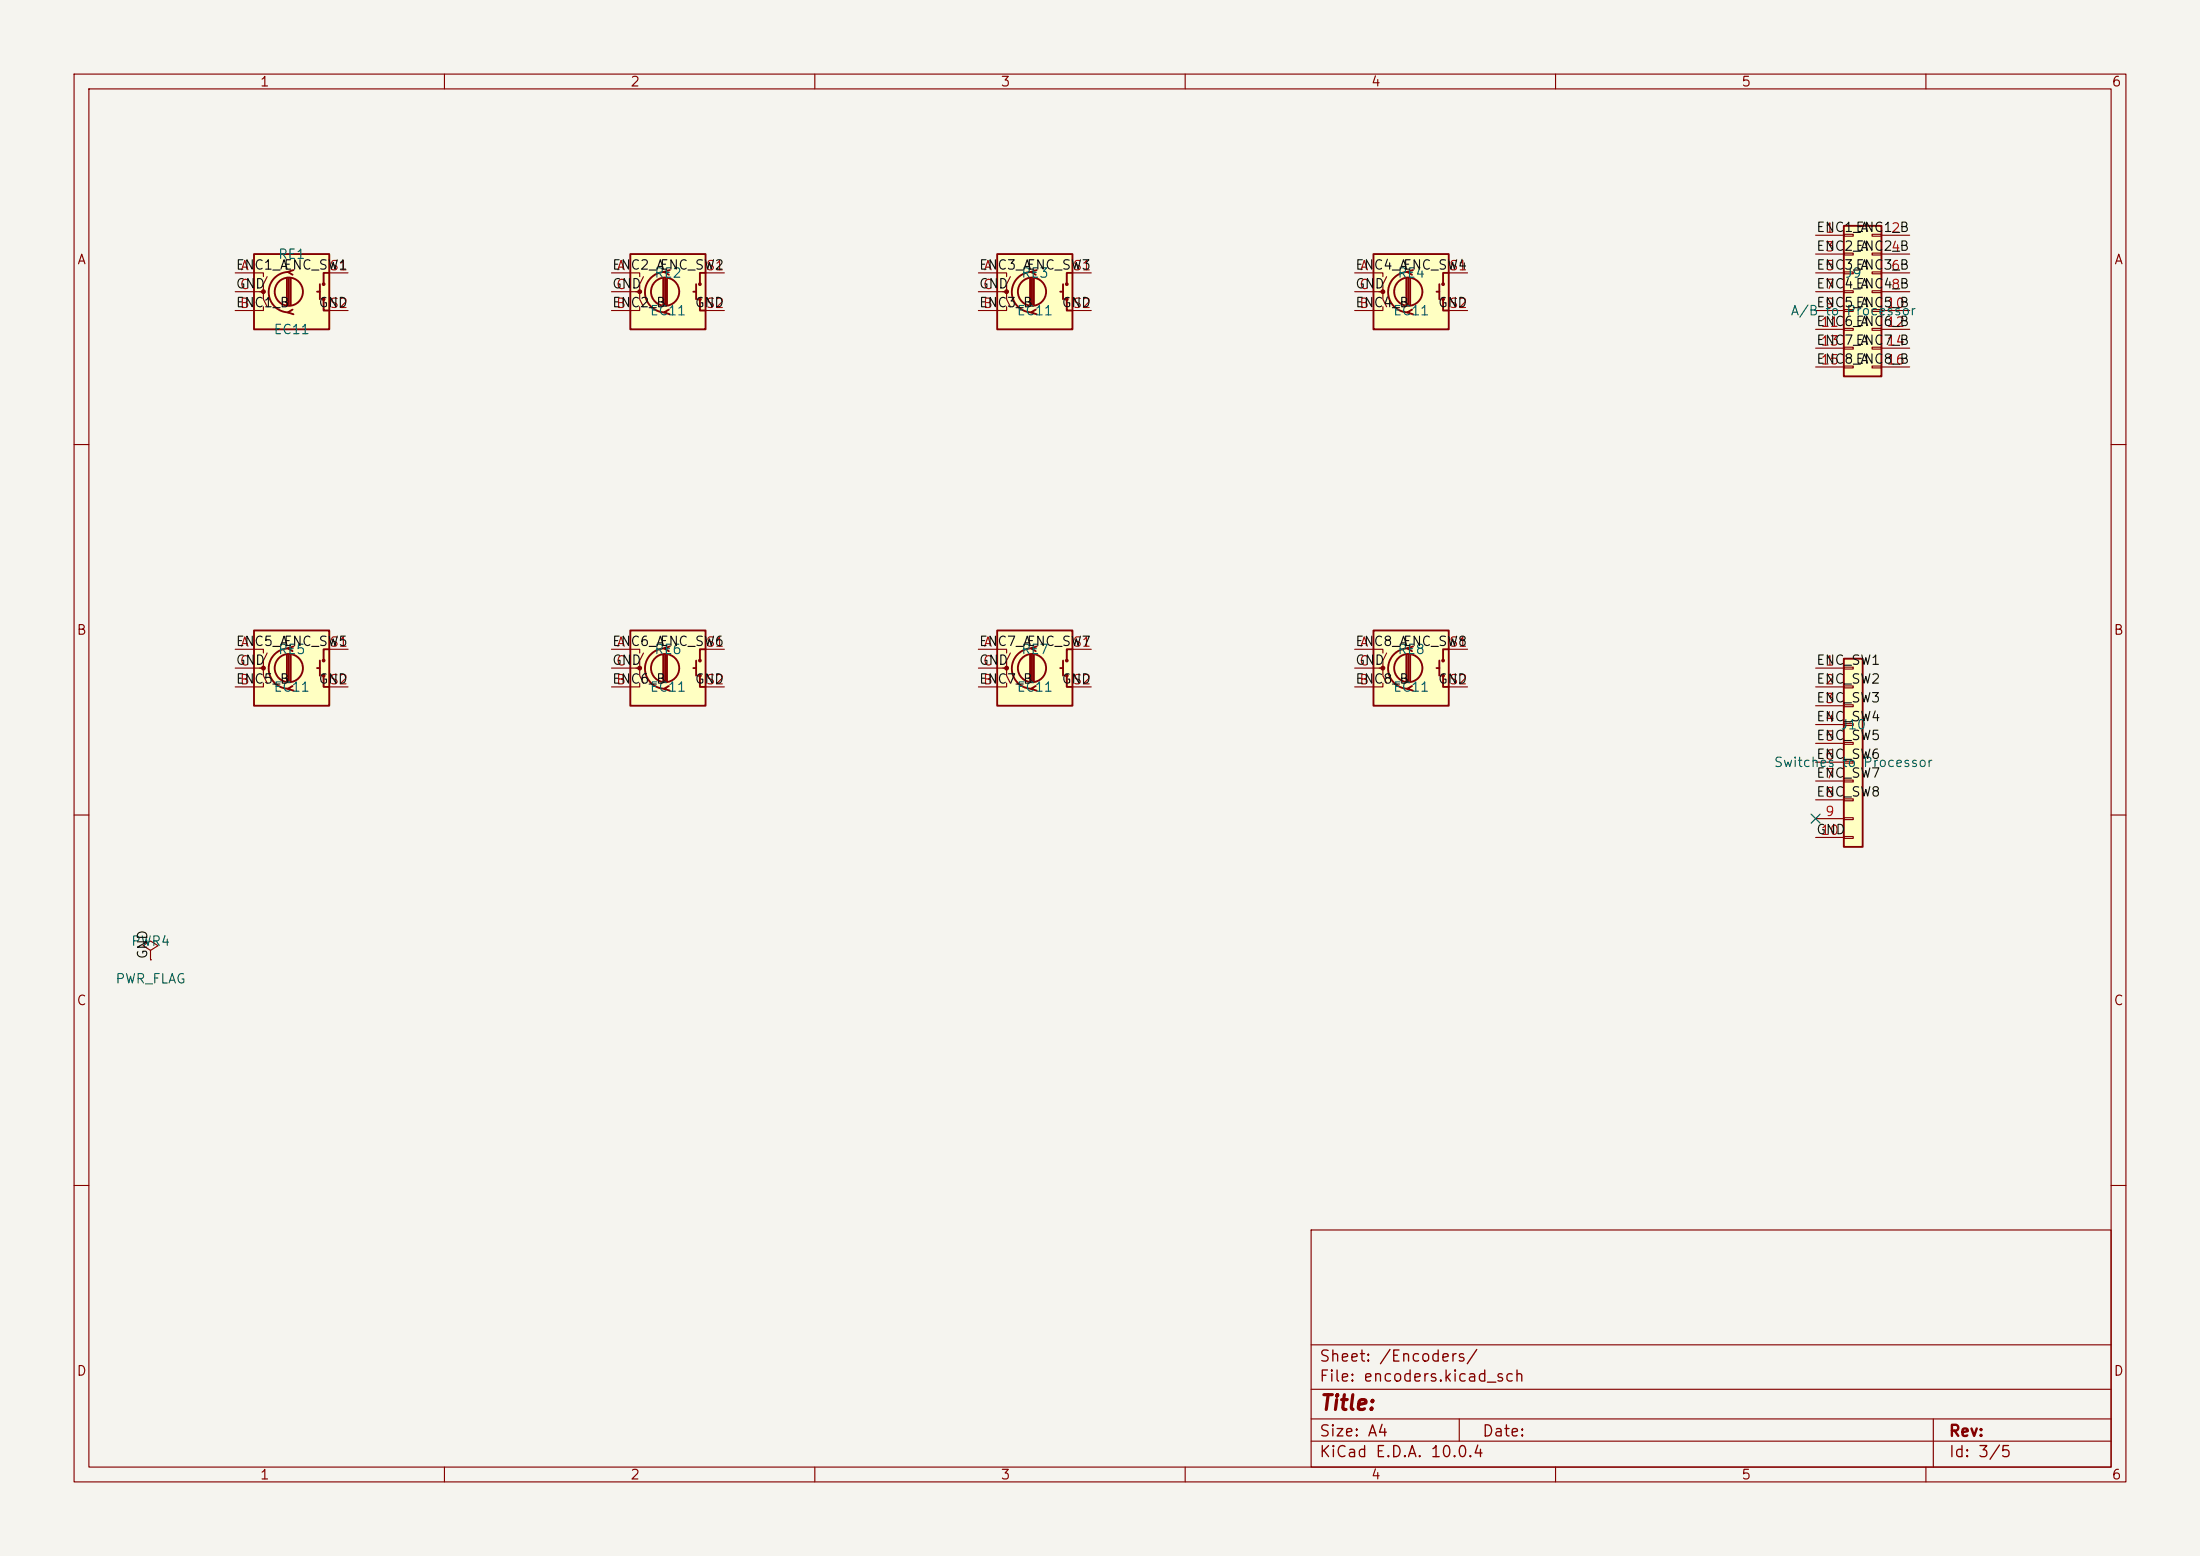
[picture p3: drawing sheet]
<svg xmlns="http://www.w3.org/2000/svg" width="297mm" height="210mm" viewBox="0 0 297 210" stroke-linecap="round" stroke-linejoin="round" font-family="sans-serif">
<path d="M0 0h297v210h-297z" fill="#f5f4ef" stroke="#f5f4ef" stroke-width=".14"/>
<g fill="none" stroke="#840000" stroke-width=".15">
<path d="M10 10h277v190h-277zM12 12h273v186h-273zM60 10v2M110 10v2M160 10v2M210 10v2M260 10v2M10 60h2M285 60h2M10 110h2M285 110h2M10 160h2"/>
<path d="M177 166h108v32h-108zM285 160h2M60 198v2M110 198v2M160 198v2M177 194.5h108M177 191.5h108M177 187.5h108M177 181.5h108M197 191.5v3M210 198v2M260 198v2"/>
<path d="M261 191.5v6.5"/>
</g>
<path d="M248.9 30.5h5.1v20.3h-5.1z" fill="#ffffc2"/>
<path d="M248.9 30.5h5.1v20.3h-5.1z" fill="none" stroke="#840000" stroke-width=".25"/>
<g fill="none" stroke="#840000" stroke-width=".15">
<path d="M245.1 31.8h3.8M245.1 34.3h3.8M245.1 36.8h3.8M245.1 39.4h3.8M248.9 31.6h1.3v.3h-1.3zM248.9 34.2h1.3v.2h-1.3zM248.9 36.7h1.3v.3h-1.3zM248.9 39.2h1.3v.3h-1.3zM252.7 31.6h1.3v.3h-1.3zM252.7 34.2h1.3v.2h-1.3zM252.7 36.7h1.3v.3h-1.3zM252.7 39.2h1.3v.3h-1.3z"/>
<path d="M254 31.8h3.8M254 34.3h3.8M254 36.8h3.8M254 39.4h3.8M245.1 41.9h3.8M245.1 44.5h3.8M245.1 47h3.8M245.1 49.5h3.8M248.9 41.8h1.3v.2h-1.3zM248.9 44.3h1.3v.3h-1.3zM248.9 46.9h1.3v.2h-1.3zM248.9 49.4h1.3v.3h-1.3z"/>
<path d="M252.7 41.8h1.3v.2h-1.3zM252.7 44.3h1.3v.3h-1.3zM252.7 46.9h1.3v.2h-1.3zM252.7 49.4h1.3v.3h-1.3zM254 41.9h3.8M254 44.5h3.8M254 47h3.8M254 49.5h3.8"/>
</g>
<path d="M134.6 85.1h10.2v10.2h-10.2z" fill="#ffffc2"/>
<g fill="none" stroke="#840000" stroke-width=".25">
<path d="M134.6 85.1h10.2v10.2h-10.2zM139.1 88.4v3.5M139.3 87.5a2.73 2.73 0 0 0-2.7 2.7 2.73 2.73 0 0 0 2.7 2.8M139.3 88.4v3.5M139.6 88.4v3.5M139.8 92.6l-.6 .4 .8 .2M140 87.2l-.8 .3 .6 .4M143.1 90.2h.4M143.5 89.2v2M144 91.2v1.5h.8M144.8 87.6h-.8v1.6"/>
<circle cx="139.3" cy="90.2" r="1.9"/>
<circle cx="144" cy="89.2" r=".13"/>
<circle cx="144" cy="91.2" r=".13"/>
</g>
<path d="M132.1 87.6h3.8v.5M132.1 90.2h3.8v1l.5 1M135.9 92.2v.5h-3.8M136.4 88.1l-.5 1.1v1h-.5M144.8 87.6h2.5M144.8 92.7h2.5" fill="none" stroke="#840000" stroke-width=".15"/>
<circle cx="135.9" cy="90.2" r=".25" fill="#840000" stroke="#840000" stroke-width=".15"/>
<path d="M34.3 34.3h10.1v10.2h-10.1z" fill="#ffffc2"/>
<g fill="none" stroke="#840000" stroke-width=".25">
<path d="M34.3 34.3h10.1v10.2h-10.1zM38.7 37.6v3.5M39 36.7a2.73 2.73 0 0 0-2.7 2.7 2.73 2.73 0 0 0 2.7 2.8M39 37.6v3.5M39.2 37.6v3.5M39.6 36.4l-.7 .3 .6 .4M42.8 39.4h.4M43.2 38.4v2M44.4 36.8h-.7v1.6M39.5 41.8l-.6 .4 .7 .2M43.7 40.4v1.5h.7"/>
<circle cx="39" cy="39.4" r="1.9"/>
<circle cx="43.7" cy="38.4" r=".13"/>
<circle cx="43.7" cy="40.4" r=".13"/>
</g>
<path d="M31.7 36.8h3.9v.5M31.7 39.4h3.9v1l.5 1M36.1 37.3l-.5 1.1v1h-.5M44.4 36.8h2.6M35.6 41.4v.5h-3.9M44.4 41.9h2.6" fill="none" stroke="#840000" stroke-width=".15"/>
<circle cx="35.6" cy="39.4" r=".25" fill="#840000" stroke="#840000" stroke-width=".15"/>
<path d="M85.1 85.1h10.1v10.2h-10.1z" fill="#ffffc2"/>
<g fill="none" stroke="#840000" stroke-width=".25">
<path d="M85.1 85.1h10.1v10.2h-10.1zM89.5 88.4v3.5M89.8 87.5a2.73 2.73 0 0 0-2.7 2.7 2.73 2.73 0 0 0 2.7 2.8M89.8 88.4v3.5M90 88.4v3.5M90.3 92.6l-.6 .4 .7 .2M90.4 87.2l-.7 .3 .6 .4M93.6 90.2h.4M94 89.2v2M94.5 91.2v1.5h.7M95.2 87.6h-.7v1.6"/>
<circle cx="89.8" cy="90.2" r="1.9"/>
<circle cx="94.5" cy="91.2" r=".13"/>
<circle cx="94.5" cy="89.2" r=".13"/>
</g>
<path d="M82.5 87.6h3.9v.5M82.5 90.2h3.9v1l.5 1M86.4 92.2v.5h-3.9M86.9 88.1l-.5 1.1v1h-.5M95.2 87.6h2.6M95.2 92.7h2.6M20.3 128.3l1-.7-1-.6-1 .6 1 .7v1.2M20.3 129.5h.1" fill="none" stroke="#840000" stroke-width=".15"/>
<circle cx="86.4" cy="90.2" r=".25" fill="#840000" stroke="#840000" stroke-width=".15"/>
<path d="M248.9 88.9h2.6v25.4h-2.6z" fill="#ffffc2"/>
<path d="M248.9 88.9h2.6v25.4h-2.6z" fill="none" stroke="#840000" stroke-width=".25"/>
<g fill="none" stroke="#840000" stroke-width=".15">
<path d="M245.1 90.2h3.8M245.1 92.7h3.8M245.1 95.3h3.8M245.1 97.8h3.8M248.9 90h1.3v.3h-1.3zM248.9 92.6h1.3v.2h-1.3zM248.9 95.1h1.3v.3h-1.3zM248.9 97.7h1.3v.2h-1.3zM245.1 100.3h3.8M245.1 102.9h3.8M245.1 105.4h3.8M245.1 108h3.8"/>
<path d="M245.1 110.5h3.8M245.1 113h3.8M248.9 100.2h1.3v.3h-1.3zM248.9 102.7h1.3v.3h-1.3zM248.9 105.3h1.3v.2h-1.3zM248.9 107.8h1.3v.3h-1.3zM248.9 110.4h1.3v.2h-1.3zM248.9 112.9h1.3v.3h-1.3z"/>
</g>
<path d="M134.6 34.3h10.2v10.2h-10.2z" fill="#ffffc2"/>
<g fill="none" stroke="#840000" stroke-width=".25">
<path d="M134.6 34.3h10.2v10.2h-10.2zM139.1 37.6v3.5M139.3 36.7a2.73 2.73 0 0 0-2.7 2.7 2.73 2.73 0 0 0 2.7 2.8M139.3 37.6v3.5M139.6 37.6v3.5M140 36.4l-.8 .3 .6 .4M143.1 39.4h.4M143.5 38.4v2M144.8 36.8h-.8v1.6M139.8 41.8l-.6 .4 .8 .2M144 40.4v1.5h.8"/>
<circle cx="139.3" cy="39.4" r="1.9"/>
<circle cx="144" cy="38.4" r=".13"/>
<circle cx="144" cy="40.4" r=".13"/>
</g>
<path d="M132.1 36.8h3.8v.5M132.1 39.4h3.8v1l.5 1M136.4 37.3l-.5 1.1v1h-.5M144.8 36.8h2.5M135.9 41.4v.5h-3.8M144.8 41.9h2.5" fill="none" stroke="#840000" stroke-width=".15"/>
<circle cx="135.9" cy="39.4" r=".25" fill="#840000" stroke="#840000" stroke-width=".15"/>
<path d="M34.3 85.1h10.1v10.2h-10.1z" fill="#ffffc2"/>
<g fill="none" stroke="#840000" stroke-width=".25">
<path d="M34.3 85.1h10.1v10.2h-10.1zM38.7 88.4v3.5M39 87.5a2.73 2.73 0 0 0-2.7 2.7 2.73 2.73 0 0 0 2.7 2.8M39 88.4v3.5M39.2 88.4v3.5M39.5 92.6l-.6 .4 .7 .2M39.6 87.2l-.7 .3 .6 .4M42.8 90.2h.4M43.2 89.2v2M43.7 91.2v1.5h.7M44.4 87.6h-.7v1.6"/>
<circle cx="39" cy="90.2" r="1.9"/>
<circle cx="43.7" cy="89.2" r=".13"/>
<circle cx="43.7" cy="91.2" r=".13"/>
</g>
<path d="M31.7 87.6h3.9v.5M31.7 90.2h3.9v1l.5 1M35.6 92.2v.5h-3.9M36.1 88.1l-.5 1.1v1h-.5M44.4 87.6h2.6M44.4 92.7h2.6" fill="none" stroke="#840000" stroke-width=".15"/>
<circle cx="35.6" cy="90.2" r=".25" fill="#840000" stroke="#840000" stroke-width=".15"/>
<path d="M85.1 34.3h10.1v10.2h-10.1z" fill="#ffffc2"/>
<g fill="none" stroke="#840000" stroke-width=".25">
<path d="M85.1 34.3h10.1v10.2h-10.1zM89.5 37.6v3.5M89.8 36.7a2.73 2.73 0 0 0-2.7 2.7 2.73 2.73 0 0 0 2.7 2.8M89.8 37.6v3.5M90 37.6v3.5M90.4 36.4l-.7 .3 .6 .4M93.6 39.4h.4M94 38.4v2M95.2 36.8h-.7v1.6M90.3 41.8l-.6 .4 .7 .2M94.5 40.4v1.5h.7"/>
<circle cx="89.8" cy="39.4" r="1.9"/>
<circle cx="94.5" cy="38.4" r=".13"/>
<circle cx="94.5" cy="40.4" r=".13"/>
</g>
<path d="M82.5 36.8h3.9v.5M82.5 39.4h3.9v1l.5 1M86.9 37.3l-.5 1.1v1h-.5M95.2 36.8h2.6M86.4 41.4v.5h-3.9M95.2 41.9h2.6" fill="none" stroke="#840000" stroke-width=".15"/>
<circle cx="86.4" cy="39.4" r=".25" fill="#840000" stroke="#840000" stroke-width=".15"/>
<path d="M185.4 85.1h10.2v10.2h-10.2z" fill="#ffffc2"/>
<g fill="none" stroke="#840000" stroke-width=".25">
<path d="M185.4 85.1h10.2v10.2h-10.2zM189.9 88.4v3.5M190.1 87.5a2.73 2.73 0 0 0-2.7 2.7 2.73 2.73 0 0 0 2.7 2.8M190.1 88.4v3.5M190.4 88.4v3.5M190.6 92.6l-.6 .4 .8 .2M190.8 87.2l-.8 .3 .6 .4M193.9 90.2h.4M194.3 89.2v2M194.8 91.2v1.5h.8M195.6 87.6h-.8v1.6"/>
<circle cx="190.1" cy="90.2" r="1.9"/>
<circle cx="194.8" cy="89.2" r=".13"/>
<circle cx="194.8" cy="91.2" r=".13"/>
</g>
<path d="M182.9 87.6h3.8v.5M182.9 90.2h3.8v1l.5 1M186.7 92.2v.5h-3.8M187.2 88.1l-.5 1.1v1h-.5M195.6 87.6h2.5M195.6 92.7h2.5" fill="none" stroke="#840000" stroke-width=".15"/>
<circle cx="186.7" cy="90.2" r=".25" fill="#840000" stroke="#840000" stroke-width=".15"/>
<path d="M185.4 34.3h10.2v10.2h-10.2z" fill="#ffffc2"/>
<g fill="none" stroke="#840000" stroke-width=".25">
<path d="M185.4 34.3h10.2v10.2h-10.2zM189.9 37.6v3.5M190.1 36.7a2.73 2.73 0 0 0-2.7 2.7 2.73 2.73 0 0 0 2.7 2.8M190.1 37.6v3.5M190.4 37.6v3.5M190.8 36.4l-.8 .3 .6 .4M193.9 39.4h.4M194.3 38.4v2M195.6 36.8h-.8v1.6M190.6 41.8l-.6 .4 .8 .2M194.8 40.4v1.5h.8"/>
<circle cx="190.1" cy="39.4" r="1.9"/>
<circle cx="194.8" cy="38.4" r=".13"/>
<circle cx="194.8" cy="40.4" r=".13"/>
</g>
<path d="M182.9 36.8h3.8v.5M182.9 39.4h3.8v1l.5 1M187.2 37.3l-.5 1.1v1h-.5M195.6 36.8h2.5M186.7 41.4v.5h-3.8M195.6 41.9h2.5" fill="none" stroke="#840000" stroke-width=".15"/>
<circle cx="186.7" cy="39.4" r=".25" fill="#840000" stroke="#840000" stroke-width=".15"/>
<path d="M244.5 109.9l1.2 1.2M245.7 109.9l-1.2 1.2" fill="none" stroke="#000084" stroke-width=".15"/>
<text font-size="2" fill="#840000" x="178" y="190.8">Title:</text>
<g font-size="1.5" fill="#840000">
<text x="178" y="184.2">Sheet: /Encoders/</text>
<text x="178" y="186.9">File: encoders.kicad_sch</text>
<text x="178" y="197.1">KiCad E.D.A. 10.0.4</text>
<text x="178" y="194.3">Size: A4</text>
<text x="200" y="194.3">Date:</text>
<text x="263" y="194.3">Rev:</text>
<text x="263" y="197.1">Id: 3/5</text>
</g>
<g font-size="1.3" fill="#840000">
<text x="35" y="12">1</text>
<text x="85" y="12">2</text>
<text x="135" y="12">3</text>
<text x="185" y="12">4</text>
<text x="235" y="12">5</text>
<text x="285" y="12">6</text>
<text x="10.3" y="36">A</text>
<text x="285.3" y="36">A</text>
<text x="10.3" y="86">B</text>
<text x="285.3" y="86">B</text>
<text x="10.3" y="136">C</text>
<text x="285.3" y="136">C</text>
<text x="10.3" y="186">D</text>
<text x="285.3" y="186">D</text>
<text x="35" y="200">1</text>
<text x="85" y="200">2</text>
<text x="135" y="200">3</text>
<text x="185" y="200">4</text>
<text x="235" y="200">5</text>
<text x="285" y="200">6</text>
</g>
<g font-size="1.3" fill="#006464">
<text x="37.5" y="35.3">RE1</text>
<text x="88.3" y="37.8">RE2</text>
<text x="137.8" y="37.8">RE3</text>
<text x="188.6" y="37.8">RE4</text>
<text x="249" y="37.8">J9</text>
<text x="36.8" y="45.4">EC11</text>
<text x="87.6" y="42.9">EC11</text>
<text x="137.2" y="42.9">EC11</text>
<text x="188" y="42.9">EC11</text>
<text x="241.7" y="42.9">A/B to</text>
<text x="249.2" y="42.9">Processor</text>
<text x="37.5" y="88.6">RE5</text>
<text x="88.3" y="88.6">RE6</text>
<text x="137.8" y="88.6">RE7</text>
<text x="188.6" y="88.6">RE8</text>
<text x="36.8" y="93.7">EC11</text>
<text x="87.6" y="93.7">EC11</text>
<text x="137.2" y="93.7">EC11</text>
<text x="188" y="93.7">EC11</text>
<text x="248.4" y="98.8">J10</text>
<text x="239.4" y="103.8">Switches to Processor</text>
<text x="17.6" y="128">PWR4</text>
<text x="15.5" y="133.1">PWR_FLAG</text>
</g>
<g font-size="1.3" fill="#0f0f0f">
<text x="245.1" y="34.2">ENC2_A</text>
<text x="245.1" y="31.6">ENC1_A</text>
<text x="250.4" y="34.2">ENC2_B</text>
<text x="250.4" y="31.6">ENC1_B</text>
<text x="31.7" y="36.7">ENC1_A</text>
<text x="31.7" y="41.8">ENC1_B</text>
<text x="31.7" y="39.2">GND</text>
<text x="38.2" y="36.7">ENC_SW1</text>
<text x="42.9" y="41.8">GND</text>
<text x="82.5" y="39.2">GND</text>
<text x="82.5" y="36.7">ENC2_A</text>
<text x="82.5" y="41.8">ENC2_B</text>
<text x="89" y="36.7">ENC_SW2</text>
<text x="93.7" y="41.8">GND</text>
<text x="132.1" y="41.8">ENC3_B</text>
<text x="132.1" y="39.2">GND</text>
<text x="132.1" y="36.7">ENC3_A</text>
<text x="138.5" y="36.7">ENC_SW3</text>
<text x="143.2" y="41.8">GND</text>
<text x="182.9" y="36.7">ENC4_A</text>
<text x="182.9" y="41.8">ENC4_B</text>
<text x="182.9" y="39.2">GND</text>
<text x="189.3" y="36.7">ENC_SW4</text>
<text x="194" y="41.8">GND</text>
<text x="245.1" y="36.7">ENC3_A</text>
<text x="245.1" y="39.2">ENC4_A</text>
<text x="245.1" y="41.8">ENC5_A</text>
<text x="250.4" y="41.8">ENC5_B</text>
<text x="250.4" y="36.7">ENC3_B</text>
<text x="250.4" y="39.2">ENC4_B</text>
<text x="245.1" y="44.3">ENC6_A</text>
<text x="245.1" y="46.9">ENC7_A</text>
<text x="250.4" y="44.3">ENC6_B</text>
<text x="250.4" y="46.9">ENC7_B</text>
<text x="245.1" y="49.4">ENC8_A</text>
<text x="250.4" y="49.4">ENC8_B</text>
<text x="31.7" y="87.5">ENC5_A</text>
<text x="38.2" y="87.5">ENC_SW5</text>
<text x="82.5" y="87.5">ENC6_A</text>
<text x="89" y="87.5">ENC_SW6</text>
<text x="132.1" y="87.5">ENC7_A</text>
<text x="138.5" y="87.5">ENC_SW7</text>
<text x="182.9" y="87.5">ENC8_A</text>
<text x="189.3" y="87.5">ENC_SW8</text>
<text x="31.7" y="92.6">ENC5_B</text>
<text x="31.7" y="90">GND</text>
<text x="42.9" y="92.6">GND</text>
<text x="82.5" y="92.6">ENC6_B</text>
<text x="82.5" y="90">GND</text>
<text x="93.7" y="92.6">GND</text>
<text x="132.1" y="92.6">ENC7_B</text>
<text x="132.1" y="90">GND</text>
<text x="143.2" y="92.6">GND</text>
<text x="182.9" y="92.6">ENC8_B</text>
<text x="182.9" y="90">GND</text>
<text x="194" y="92.6">GND</text>
<text x="245.1" y="90">ENC_SW1</text>
<text x="245.1" y="95.1">ENC_SW3</text>
<text x="245.1" y="92.6">ENC_SW2</text>
<text x="245.1" y="97.7">ENC_SW4</text>
<text x="245.1" y="100.2">ENC_SW5</text>
<text x="245.1" y="102.7">ENC_SW6</text>
<text x="245.1" y="105.3">ENC_SW7</text>
<text x="245.1" y="107.8">ENC_SW8</text>
<text x="245.1" y="112.9">GND</text>
<text x="20.2" y="129.5" transform="rotate(-90 20.2 129.5)">GND</text>
</g>
<g font-size="1.3" fill="#a90000">
<text x="246.3" y="31.7">1</text>
<text x="246.3" y="34.3">3</text>
<text x="255.2" y="31.7">2</text>
<text x="255.2" y="34.3">4</text>
<text x="32.3" y="41.9">B</text>
<text x="32.3" y="39.3">C</text>
<text x="32.4" y="36.8">A</text>
<text x="44.4" y="36.8">S1</text>
<text x="44.4" y="41.9">S2</text>
<text x="83.1" y="41.9">B</text>
<text x="83.1" y="39.3">C</text>
<text x="83.2" y="36.8">A</text>
<text x="95.2" y="36.8">S1</text>
<text x="95.2" y="41.9">S2</text>
<text x="132.6" y="41.9">B</text>
<text x="132.6" y="39.3">C</text>
<text x="132.7" y="36.8">A</text>
<text x="144.7" y="36.8">S1</text>
<text x="144.7" y="41.9">S2</text>
<text x="183.4" y="41.9">B</text>
<text x="183.4" y="39.3">C</text>
<text x="183.5" y="36.8">A</text>
<text x="195.5" y="36.8">S1</text>
<text x="195.5" y="41.9">S2</text>
<text x="246.3" y="36.8">5</text>
<text x="246.3" y="39.3">7</text>
<text x="246.3" y="41.9">9</text>
<text x="254.6" y="41.9">10</text>
<text x="255.2" y="36.8">6</text>
<text x="255.2" y="39.3">8</text>
<text x="245.7" y="44.4">11</text>
<text x="245.7" y="47">13</text>
<text x="254.6" y="44.4">12</text>
<text x="254.6" y="47">14</text>
<text x="245.7" y="49.5">15</text>
<text x="254.6" y="49.5">16</text>
<text x="32.4" y="87.6">A</text>
<text x="44.4" y="87.6">S1</text>
<text x="83.2" y="87.6">A</text>
<text x="95.2" y="87.6">S1</text>
<text x="132.7" y="87.6">A</text>
<text x="144.7" y="87.6">S1</text>
<text x="183.5" y="87.6">A</text>
<text x="195.5" y="87.6">S1</text>
<text x="32.3" y="92.7">B</text>
<text x="32.3" y="90.1">C</text>
<text x="44.4" y="92.7">S2</text>
<text x="83.1" y="92.7">B</text>
<text x="83.1" y="90.1">C</text>
<text x="95.2" y="92.7">S2</text>
<text x="132.6" y="92.7">B</text>
<text x="132.6" y="90.1">C</text>
<text x="144.7" y="92.7">S2</text>
<text x="183.4" y="92.7">B</text>
<text x="183.4" y="90.1">C</text>
<text x="195.5" y="92.7">S2</text>
<text x="246.3" y="90.1">1</text>
<text x="246.3" y="92.7">2</text>
<text x="246.3" y="95.2">3</text>
<text x="246.3" y="97.8">4</text>
<text x="246.3" y="100.3">5</text>
<text x="246.3" y="102.8">6</text>
<text x="246.3" y="105.4">7</text>
<text x="246.3" y="107.9">8</text>
<text x="245.7" y="113">10</text>
<text x="246.3" y="110.5">9</text>
</g>
</svg>
